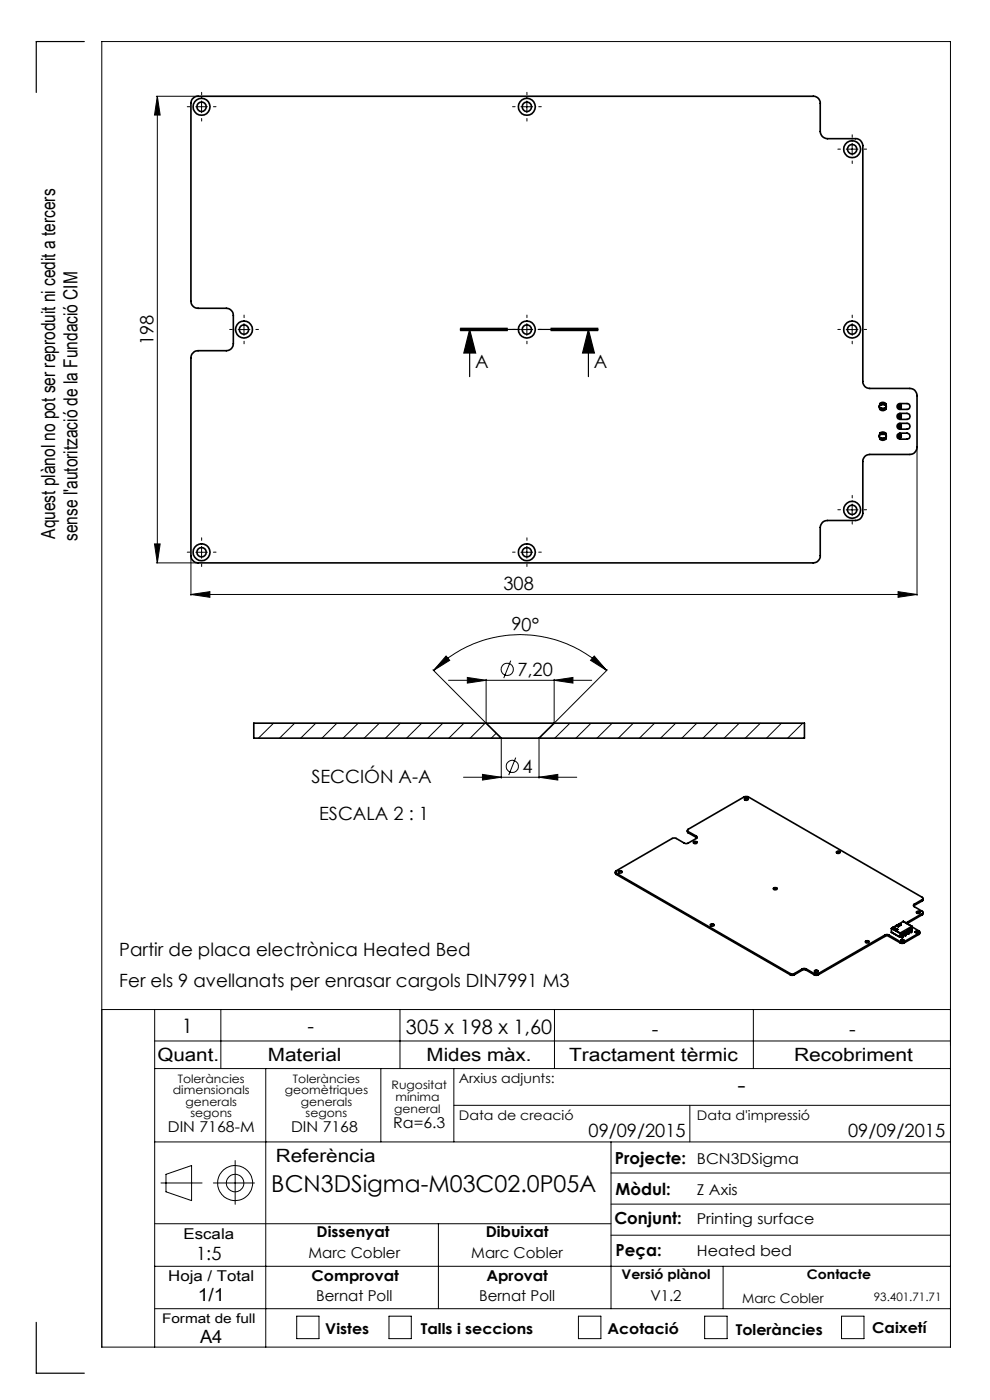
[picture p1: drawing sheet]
<svg xmlns="http://www.w3.org/2000/svg" width="210mm" height="297mm" viewBox="0 0 210 297" stroke-linecap="round" stroke-linejoin="round" font-family="sans-serif">
<g fill="none" stroke="#000" stroke-width=".21">
<path d="M33.2 20.4h8.6M33.4 20.4l.6 4h-1.2zM33.4 20.4v99M41.5 22.6h2.5M42.8 21.4v2.5M110.5 22.6h2.5M111.8 21.4v2.5M179.5 31.6h2.5M180.8 30.4v2.5M50.5 69.9h2.5M51.8 68.6v2.6M110.5 69.9h2.5"/>
<path d="M111.8 68.6v2.6M179.5 69.9h2.5M180.8 68.6v2.6M194.5 95.1v31.2M32.8 115.4h1.2l-.6 4zM33.2 119.4h8.6M40.5 118.1v8.2M41.5 117.2h2.5M42.8 115.9v2.5M110.5 117.2h2.5M111.8 115.9v2.5M179.5 108.2h2.5"/>
<path d="M180.8 106.9v2.5M40.5 126.1l4-.6v1.2zM40.5 126.1h154M94.6 139.2l.8 .9-3.4 2.1zM126 139.2l2.7 3-3.4-2.1zM190.5 125.5l4 .6-4 .6zM58 153.4l-3.2 3.2M62.5 153.4l-3.2 3.2M67 153.4l-3.2 3.2M71.5 153.4l-3.2 3.2M76 153.4l-3.2 3.2M80.5 153.4l-3.2 3.2"/>
<path d="M84.9 153.4l-3.1 3.2M89.5 153.4l-3.2 3.2M91.8 142.1l11.2 11.2M92 142.2a25.9 25.9 0 0 1 36.7 0M93.9 153.4l-3.2 3.2M95.1 144.3h30.4M98.4 153.4l-3.2 3.2M99.1 143.7l4 .6-4 .6zM102.9 153.4l-3.2 3.2M103.1 144.1v9.1M105.3 155.5l-1.1 1.1M106.3 156.8v8.3"/>
<path d="M108.3 140.2l-1.4 3.7M114.3 156.8v8.3M117.5 144.3l4-.6v1.2zM117.5 144.1v9.1M120.9 153.4l-3.2 3.2M125.4 153.4l-3.2 3.2M128.8 142.1l-11.1 11.2M129.9 153.4l-3.3 3.2M134.3 153.4l-3.1 3.2M138.9 153.4l-3.3 3.2M143.3 153.4l-3.2 3.2M147.8 153.4l-3.2 3.2"/>
<path d="M152.3 153.4l-3.2 3.2M156.8 153.4l-3.2 3.2M161.3 153.4l-3.2 3.2M165.8 153.4l-3.2 3.2M170.3 153.4l-3.2 3.2M98.3 164.9h24M102.3 164.3l4 .6-4 .6zM109.4 160.7l-1.5 3.7M114.3 164.9l4-.6v1.2zM21.6 214.2h180M32.8 214.2v71.6M46.8 214.2v12.5"/>
<path d="M84.8 214.2v12.5M117.6 214.2v12.5M159.8 214.2v12.5M32.8 220.8h168.8M32.8 226.7h168.8M56.4 226.7v59.1M80.8 226.7v15.5M96.3 226.7v15.5M96.3 234.5h105.3M146.3 234.5v7.7M32.8 259.6h96.8M32.8 242.2h168.8"/>
<path d="M34.1 251h8.8M35.2 249.1l5.4-1.8v7.4l-5.4-1.9zM45.3 251h8.7M49.9 246.2v9.3M93 259.6v18M129.6 242.2v35.4M129.6 255.4h72M129.6 248.8h72M32.8 277.6h168.8M32.8 268.6h168.8M62.9 279.2h4.8v4.8h-4.8zM82.5 279.2h4.7v4.8h-4.7z"/>
<path d="M122.7 279.2h4.8v4.8h-4.8zM129.6 262h72M149.5 279.2h4.7v4.8h-4.7zM153.4 268.6v9M178.5 279.2h4.8v4.8h-4.8zM21.6 285.8h180v-277h-180v277"/>
<circle cx="107.6" cy="142" r="1.3"/>
<circle cx="108.7" cy="162.6" r="1.29"/>
<circle cx="49.9" cy="251" r="3.7"/>
<circle cx="49.9" cy="251" r="1.86"/>
</g>
<path d="M17.9 8.8h-10.2v10.8M97.6 70.1h10zM97.6 69.9h10M97.6 69.6h10M99.6 69.9l1.3 5h-2.5zM99.6 69.9v10M116.8 69.9h10M116.8 69.6h10M116.8 70.1h10M124.8 69.9l1.3 5h-2.5zM124.8 69.9v10M7.7 280.5v10.8h10.2" fill="none" stroke="#000" stroke-width=".25"/>
<path d="M126.8 69.9h-29.2" fill="none" stroke="#000" stroke-width=".25" stroke-dasharray="6.3 1.3 1.3 1.3" stroke-dashoffset="3.8"/>
<g fill="none" stroke="#000" stroke-width=".21" stroke-dasharray="15.2 1.3 1.3 1.3">
<path d="M40.3 22.6h-.6M42.8 20.1v-.5M42.8 25.1v.6M45.3 22.6h.5M109.3 22.6h-.6M111.8 20.1v-.5M111.8 25.1v.6M114.3 22.6h.5M178.3 31.6h-.6M180.8 29.1v-.5M180.8 34.1v.6M183.3 31.6h.5"/>
<path d="M49.3 69.9h-.6M51.8 67.4v-.6M51.8 72.4v.5M54.3 69.9h.5M109.3 69.9h-.6M111.8 67.4v-.6M111.8 72.4v.5M114.3 69.9h.5M178.3 69.9h-.6M180.8 67.4v-.6M180.8 72.4v.5M183.3 69.9h.5"/>
<path d="M40.3 117.1h-.6M42.8 114.6v-.5M42.8 119.6v.6M45.3 117.1h.5M109.3 117.1h-.6M111.8 114.6v-.5M111.8 119.6v.6M114.3 117.1h.5M178.3 108.1h-.6M180.8 105.6v-.5M180.8 110.6v.6M183.3 108.1h.5"/>
</g>
<g fill="#000">
<path d="M124.8 69.9l1.3 5h-2.5zM99.6 69.9l1.3 5h-2.5z"/>
<path d="M32.8 115.4h1.2l-.6 4zM33.4 20.4l.6 4h-1.2z"/>
<path d="M40.5 126.1l4-.6v1.2zM190.5 125.5l4 .6-4 .6zM99.1 143.7l4 .6-4 .6zM117.5 144.3l4-.6v1.2z"/>
<path d="M126 139.2l2.7 3-3.4-2.1zM94.6 139.2l.8 .9-3.4 2.1z"/>
<path d="M102.3 164.3l4 .6-4 .6zM114.3 164.9l4-.6v1.2z"/>
</g>
<g fill="none" stroke="#000" stroke-width=".35">
<path d="M41 20.8l.7-.4h130.8a1.45 1.45 0 0 1 1.5 1.5v6a1.57 1.57 0 0 0 1.5 1.5h6a1.51 1.51 0 0 1 1.5 1.5v50a1.45 1.45 0 0 0 1.5 1.5h8.5a1.51 1.51 0 0 1 1.5 1.5v11a1.57 1.57 0 0 1-1.5 1.5h-8.5a1.45 1.45 0 0 0-1.5 1.5v11a1.57 1.57 0 0 1-1.5 1.5h-6a1.51 1.51 0 0 0-1.5 1.5v6a1.51 1.51 0 0 1-1.5 1.5h-130.5a1.57 1.57 0 0 1-1.5-1.5v-42a1.57 1.57 0 0 1 1.5-1.5h6a1.45 1.45 0 0 0 1.5-1.5v-6a1.51 1.51 0 0 0-1.5-1.5h-6a1.51 1.51 0 0 1-1.5-1.5v-42l.1-.6zM186.6 91.9l.3 .1M186.6 85.7h.3M186.6 91.9a.86 .86 0 0 1 1.3 0M186.6 86.8a.86 .86 0 0 0 1.3 0M186.6 85.7a.86 .86 0 0 1 1.3 0M186.6 93.1a.86 .86 0 0 0 1.3 0M186.6 86.6l-.1-.4 .2-.3-.2 .2 .1 .5M186.6 92.1v.8M186.6 92.1l-.1 .4 .2 .4M186.6 85.7v.2h1.3M186.6 92.9h1.3"/>
<path d="M186.6 92.1h1.3M186.6 86.6v.2M186.6 91.9v.2M186.6 92.9v.2M186.6 86.6h1.3M186.9 85.7h.7M186.9 93l.2 .2 .5-.2M186.9 92l.4-.1 .3 .1M186.9 93l-.3 .1M186.9 86.7h.7M186.9 86.7l-.3 .1M186.9 85.7v.2"/>
<path d="M186.9 86.6v.1M186.9 92v.1M186.9 92.9v.1M187.6 93l.3 .1M187.6 86.7l.3 .1M187.6 85.7v.2M187.6 86.6v.1M187.6 92v.1M187.6 92.9v.1M187.9 85.9l.1 .3-.1 .4M187.9 85.7h-.3M187.9 91.9l-.3 .1"/>
<path d="M187.9 85.9v.7M187.9 92.1v.8M187.9 92.1l.1 .4-.1 .4M187.9 85.7v.2M187.9 86.6v.2M187.9 91.9v.2M187.9 92.9v.2M190.5 90l.4-.2h1.5a.62 .62 0 0 1 .6 .6 .62 .62 0 0 1-.6 .6h-1.5a.62 .62 0 0 1-.6-.3 .62 .62 0 0 1 .2-.7zM190.5 87.9l.4-.2h1.5a.64 .64 0 0 1 .6 .6 .64 .64 0 0 1-.6 .7h-1.5a.64 .64 0 0 1-.6-.4 .64 .64 0 0 1 .2-.7zM190.5 85.8l.4-.2h1.5a.62 .62 0 0 1 .6 .6 .62 .62 0 0 1-.6 .7h-1.5a.62 .62 0 0 1-.6-.4 .62 .62 0 0 1 .2-.7zM190.5 92.1l.4-.2h1.5a.64 .64 0 0 1 .6 .6 .64 .64 0 0 1-.6 .7h-1.5a.62 .62 0 0 1-.6-.4 .62 .62 0 0 1 .2-.7zM190.6 92.8h.6"/>
<path d="M190.6 86v.5M190.6 88.1v.5M190.6 90.2v.5M190.6 92.3v.5M190.6 92.3l.2 .1M190.6 92.3h.6M190.6 90.2l.2 .1M190.6 90.7h.6M190.6 90.2h.6M190.6 88.1l.2 .1M190.6 88.6h.6M190.6 88.1h.6"/>
<path d="M190.6 86l.2 .1M190.6 86.5h.6M190.6 86h.6M190.8 92.7h.2M190.8 92.7l-.2 .1M190.8 86.1v.3M190.8 88.2v.3M190.8 90.3v.3M190.8 92.4v.3M190.8 92.4h.2M190.8 90.6l-.2 .1M190.8 90.6h.2"/>
<path d="M190.8 90.3h.2M190.8 88.5l-.2 .1M190.8 88.5h.2M190.8 88.2h.2M190.8 86.4l-.2 .1M190.8 86.4h.2M190.8 86.1h.2M191 92.7l.2 .1M191 86.1v.3M191 88.2v.3M191 90.3v.3M191 92.4v.3"/>
<path d="M191 90.6l.2 .1M191 88.5l.2 .1M191 86.4l.2 .1M191.2 86v.5M191.2 88.1v.5M191.2 90.2v.5M191.2 92.3v.5M191.2 92.3l-.2 .1M191.2 90.2l-.2 .1M191.2 88.1l-.2 .1M191.2 86l-.2 .1M103.1 153.4h14.4"/>
<path d="M103.1 153.4h-49.3v3.2h52.5M103.1 153.4l3.2 3.2M106.3 156.6h8M117.5 153.4h53.1v3.2h-56.3M117.5 153.4l-3.2 3.2M145.8 176.2l.2 .5M146 176.4a.26 .26 0 0 1-.2-.2 .26 .26 0 0 1 .2-.3l11.9-6.9h.6l37.1 21.4a.26 .26 0 0 1 .2 .2 .26 .26 0 0 1-.2 .2M146 176.4l1.7 1M146 176.4v.3M146 176.7l1.7 1M147.1 178.6a.42 .42 0 0 1 .4-.1 .42 .42 0 0 1 .3 .3 .4 .4 0 0 1-.4 .2 .4 .4 0 0 1-.3-.4zM147.1 178.6h.7"/>
<path d="M147.7 177.4l.1 .1v.3l-2.1 1.2-.6-.1-1.7-1.1-.8 .1-11.9 6.8a.26 .26 0 0 0-.2 .3 .26 .26 0 0 0 .2 .2M147.7 177.7l.1 .1M147.7 177.4v.3M157.9 169.5a.4 .4 0 0 1 .5-.2 .4 .4 0 0 1 .3 .3 .42 .42 0 0 1-.4 .2 .42 .42 0 0 1-.4-.3zM157.9 169.4h.7M130.5 185l.2 .5M130.7 185.2l36.9 21.3M130.7 185.2v.3M130.7 185.5l36.9 21.3M131.2 184.9h.7M131.3 184.8l.6 .1a.37 .37 0 0 1-.3 .3 .37 .37 0 0 1-.4-.3zM150.7 196.2a.36 .36 0 0 1 .5-.2 .36 .36 0 0 1 .2 .4h-.6z"/>
<path d="M150.7 196.1h.7M164.1 188.5a.36 .36 0 0 1 .4-.2 .36 .36 0 0 1 .2 .4h-.5zM164.1 188.5h.7M177.4 180.7a.42 .42 0 0 1 .5-.1 .42 .42 0 0 1 .3 .3 .4 .4 0 0 1-.4 .2 .4 .4 0 0 1-.4-.4zM177.4 180.7h.8M183.6 199.7a.42 .42 0 0 1 .4-.1 .42 .42 0 0 1 .3 .3 .4 .4 0 0 1-.4 .2 .4 .4 0 0 1-.3-.4zM183.6 199.7h.7M187.7 198.4h.9M187.7 198.6h.9M187.7 198.4l-14.1 8.1M187.7 198.4v.2M187.7 198.6l-14.1 8.2"/>
<path d="M188.6 198.4l2.4 1.4M188.6 198.4v.2M188.6 198.6l2.4 1.4M189.1 197.8l1.8 1M189.1 197l1.8 1M189.1 197v.8M189.2 196.9l-.1 .1M189.2 196.9l1.8 1M189.4 196.7l-.2 .2M189.4 196.7l.9 .5M189.5 196.7h-.1M189.5 196.7l.9 .5"/>
<path d="M190.3 197.2h.1M190.4 196.3l-.3 .1 .4 .2M190.4 196.3l.1 .1M190.5 196.4v.2M190.7 196l-1.2 .7M190.9 198.8h.2M190.9 198v.8M191 199.8h.8M191 197.9l-.1 .1M191 199.8v.2M191 196l-.6 .3M191 196l.1 .1"/>
<path d="M191 196h-.3M191 198.8h.1M191.1 199.5h.1M191.1 199.4h.1M191.1 196.1v.2l-.6 .3M191.1 199.4v.1M191.1 199.5l.1 .1M191.1 199.4l.1 .1M191.1 196.1l-.6 .3M191.2 199.5h.1M191.2 198.1l.1 .7 .2 .1M191.2 199.6h.1"/>
<path d="M191.2 199.5v.1M191.2 198.1l.1 .1M191.3 198.2l.2 .3M191.3 199.5v.1M191.3 198.6l-.2 .2M191.4 198.1l.2 .3M191.4 198.1h-.2M191.4 198.1l-.1 .1M191.5 198.5v.4M191.5 199.5h.1M191.5 199.4l-.2-.2-.2 .2M191.5 199.4h.1"/>
<path d="M191.5 199.4v.1M191.5 199.5l-.2 .1M191.5 199.4l-.2 .1M191.6 195.5l1.9 1M191.6 198.4v.4l-.1 .1M191.6 195.5l-.9 .5M191.6 195.5l1.8 1M191.6 198.4l-.1 .1M191.8 197.8l.3 .7M191.8 197.8h.1M191.8 199.8v.2M191.9 197.8l.2 .3"/>
<path d="M191.9 198.3l-.3 .2M192 197.7l.2 .3M192 197.7l-.2 .1M192 197.7l-.1 .1M192.1 198.1v.4M192.2 198v.4l-.1 .1M192.2 198l-.1 .1M192.4 197.4l.1 .7 .2 .1M192.4 197.4h.1M192.4 197.4l.3 .4M192.5 195.6l-.1 .3M192.5 195.9h-.1"/>
<path d="M192.5 197.9l-.3 .2M192.5 195.6v.3M192.6 197.4l.2 .3M192.6 197.4h-.2M192.7 197.8v.4M192.8 197.7v.4l-.1 .1M192.8 197.7l-.1 .1M193 197.1v.2M193 197.3h.1M193 197.1h.1M193 197.1l.3 .3M193 197.3l.1 .5h.2"/>
<path d="M193.1 197.6l-.3 .2M193.2 197l.2 .3M193.2 197l-.2 .1M193.3 197.4v.4M193.4 197.3v.5h-.1M193.4 197.3l-.1 .1M193.4 196.5v.9M193.4 196.5l-2.4 1.4M193.4 197.4h.1M193.5 196.6l1.4 .9a.26 .26 0 0 1 .2 .2 .26 .26 0 0 1-.2 .3M193.9 191.8a.26 .26 0 0 0-.2 .3 .26 .26 0 0 0 .2 .2l1.7 1a.26 .26 0 0 1 .2 .3 .26 .26 0 0 1-.2 .2M193.9 192.1l-.1 .1"/>
<path d="M193.9 191.8v.3M194.1 197.7v.1M194.1 197.8h.1M194.2 197.7h.1M194.2 197.8h.1M194.3 197.8h.1M194.3 197.7h.1M194.3 197.7v.1M194.4 193.5a.42 .42 0 0 1 .4-.2 .42 .42 0 0 1 .4 .3 .4 .4 0 0 1-.5 .2 .4 .4 0 0 1-.3-.3zM194.4 193.5h.8M194.6 197.7h.1M194.6 197.6h.1"/>
<path d="M194.6 197.6v.1M194.6 197.7l-.3 .1M194.6 197.6l-.2-.1-.2 .2M194.6 197.6l-.3 .1M194.9 198l-3.1 1.8M194.9 198v.2M194.9 198.2l-3.1 1.8M195.1 197.7v.3l-.2 .2M195.6 190.8l-1.7 1M195.6 193.8l-3.1 1.8M195.6 190.8v.3M195.6 193.8v.3"/>
<path d="M195.6 194.1l-3.1 1.8M195.6 191.1l-1.7 1M195.8 193.6v.3l-.2 .2M195.8 190.6v.4l-.2 .1M167.6 206.5h.9M167.6 206.8h.9M167.6 206.5v.3M168.5 206.5v.3M170.2 205.6h.8M170.2 205.8h.8M170.2 205.6l-1.7 .9M170.2 205.6v.2"/>
<path d="M170.2 205.8l-1.7 1M171 205.6l1.7 .9M171 205.6v.2M171 205.8l1.7 1M172.7 206.5h.9M172.7 206.8h.9M172.7 206.5v.3M172.8 205.9a.44 .44 0 0 1 .7 .2 .4 .4 0 0 1-.4 .2 .4 .4 0 0 1-.3-.4zM172.8 205.9h.7M173.6 206.5v.3M191 200h.8"/>
<circle cx="42.8" cy="22.6" r="1.79"/>
<circle cx="42.8" cy="22.7" r=".99"/>
<circle cx="111.8" cy="22.6" r="1.79"/>
<circle cx="111.8" cy="22.7" r=".99"/>
<circle cx="180.8" cy="31.6" r="1.79"/>
<circle cx="180.8" cy="31.6" r=".99"/>
<circle cx="51.8" cy="69.9" r="1.01"/>
<circle cx="51.8" cy="69.9" r="1.8"/>
<circle cx="111.7" cy="69.9" r="1.79"/>
<circle cx="111.8" cy="69.9" r="1.01"/>
<circle cx="180.8" cy="69.9" r="1.79"/>
<circle cx="180.8" cy="69.9" r="1.01"/>
<circle cx="42.8" cy="117.1" r="1.79"/>
<circle cx="42.8" cy="117.2" r=".99"/>
<circle cx="111.8" cy="117.1" r="1.79"/>
<circle cx="111.8" cy="117.2" r=".99"/>
<circle cx="180.8" cy="108.2" r="1.79"/>
<circle cx="180.8" cy="108.2" r=".99"/>
</g>
<g font-size="4.9">
<text x="156.5" y="231.8">-</text>
<text x="57.6" y="253">BCN3DSigma-M03C02.0P05A</text>
</g>
<g font-size="4.2">
<text x="38.6" y="219">1</text>
<text x="65.2" y="219.2">-</text>
<text x="86.1" y="219.4">305 x 198 x 1,60</text>
<text x="138.3" y="219.7">-</text>
<text x="180.1" y="219.7">-</text>
</g>
<g font-size="4.1">
<text x="11.7" y="114.3" transform="rotate(-90 11.7 114.3)">Aquest plànol no pot ser reproduit ni cedit a tercers</text>
<text x="16.4" y="114.8" transform="rotate(-90 16.4 114.8)">sense l'autorització de la Fundació CIM</text>
</g>
<g font-size="3.9">
<text x="32.5" y="73.3" transform="rotate(-90 32.5 73.3)">198</text>
<text x="100.8" y="78.2">A</text>
<text x="126" y="78.2">A</text>
<text x="106.8" y="125.3">308</text>
<text x="108.4" y="133.7" transform="rotate(2 108.4 133.7)">90°</text>
<text x="109.8" y="143.5">7,20</text>
<text x="66" y="166.2">SECCIÓN A-A</text>
<text x="110.8" y="164">4</text>
<text x="67.7" y="174">ESCALA 2 : 1</text>
<text x="25.3" y="202.8">Partir de placa electrònica Heated Bed</text>
<text x="25.3" y="209.5">Fer els 9 avellanats per enrasar cargols DIN7991 M3</text>
<text x="33.4" y="225">Quant.</text>
<text x="56.8" y="225">Material</text>
<text x="90.5" y="225">Mides màx.</text>
<text x="120.7" y="225">Tractament tèrmic</text>
<text x="168.4" y="225">Recobriment</text>
<text x="124.8" y="241.3">09/09/2015</text>
<text x="179.9" y="241.3">09/09/2015</text>
<text x="58.5" y="246.5">Referència</text>
<text x="41.6" y="267.2">1:5</text>
<text x="41.9" y="276.1">1/1</text>
<text x="42.4" y="284.9">A4</text>
</g>
<g font-size="3.5">
<text x="130.5" y="246.8">Projecte:</text>
<text x="130.6" y="253.4">Mòdul:</text>
<text x="130.3" y="259.8">Conjunt:</text>
<text x="130.6" y="266.4">Peça:</text>
</g>
<g font-size="3.2">
<text x="83.4" y="239.3">Ra=6.3</text>
<text x="35.6" y="240.1">DIN 7168-M</text>
<text x="61.7" y="240.1">DIN 7168</text>
<text x="147.8" y="246.8">BCN3DSigma</text>
<text x="147.8" y="253.4">Z Axis</text>
<text x="38.9" y="262.9">Escala</text>
<text x="67.2" y="262.5">Dissenyat</text>
<text x="103" y="262.5">Dibuixat</text>
<text x="147.8" y="259.8">Printing surface</text>
<text x="65.4" y="266.8">Marc Cobler</text>
<text x="100" y="266.8">Marc Cobler</text>
<text x="147.8" y="266.4">Heated bed</text>
<text x="35.7" y="271.7">Hoja / Total</text>
<text x="66.1" y="271.7">Comprovat</text>
<text x="103.2" y="271.7">Aprovat</text>
<text x="67.1" y="276.1">Bernat Poll</text>
<text x="101.6" y="276.1">Bernat Poll</text>
<text x="138" y="276.1">V1.2</text>
<text x="69" y="283.1">Vistes</text>
<text x="89.3" y="283.1">Talls i seccions</text>
<text x="128.8" y="283.1">Acotació</text>
<text x="156.1" y="283.2">Toleràncies</text>
<text x="185" y="282.8">Caixetí</text>
</g>
<g font-size="2.8">
<text x="97.3" y="229.6">Arxius adjunts:</text>
<text x="97.3" y="237.7">Data de creació</text>
<text x="147.8" y="237.7">Data d'impressió</text>
<text x="131.8" y="271.4">Versió plànol</text>
<text x="171.2" y="271.4">Contacte</text>
<text x="34.4" y="280.7">Format de full</text>
<text x="157.5" y="276.3">Marc Cobler</text>
</g>
<g font-size="2.5">
<text x="36.7" y="232.1">dimensionals</text>
<text x="37.7" y="229.6">Toleràncies</text>
<text x="60.4" y="232.1">geomètriques</text>
<text x="62.1" y="229.6">Toleràncies</text>
<text x="83.1" y="231">Rugositat</text>
<text x="83.9" y="233.5">mínima</text>
<text x="39.4" y="234.6">generals</text>
<text x="40.4" y="237.1">segons</text>
<text x="63.8" y="234.6">generals</text>
<text x="64.8" y="237.1">segons</text>
<text x="83.6" y="236.2">general</text>
<text x="185.4" y="276.1">93.401.71.71</text>
</g>
</svg>
